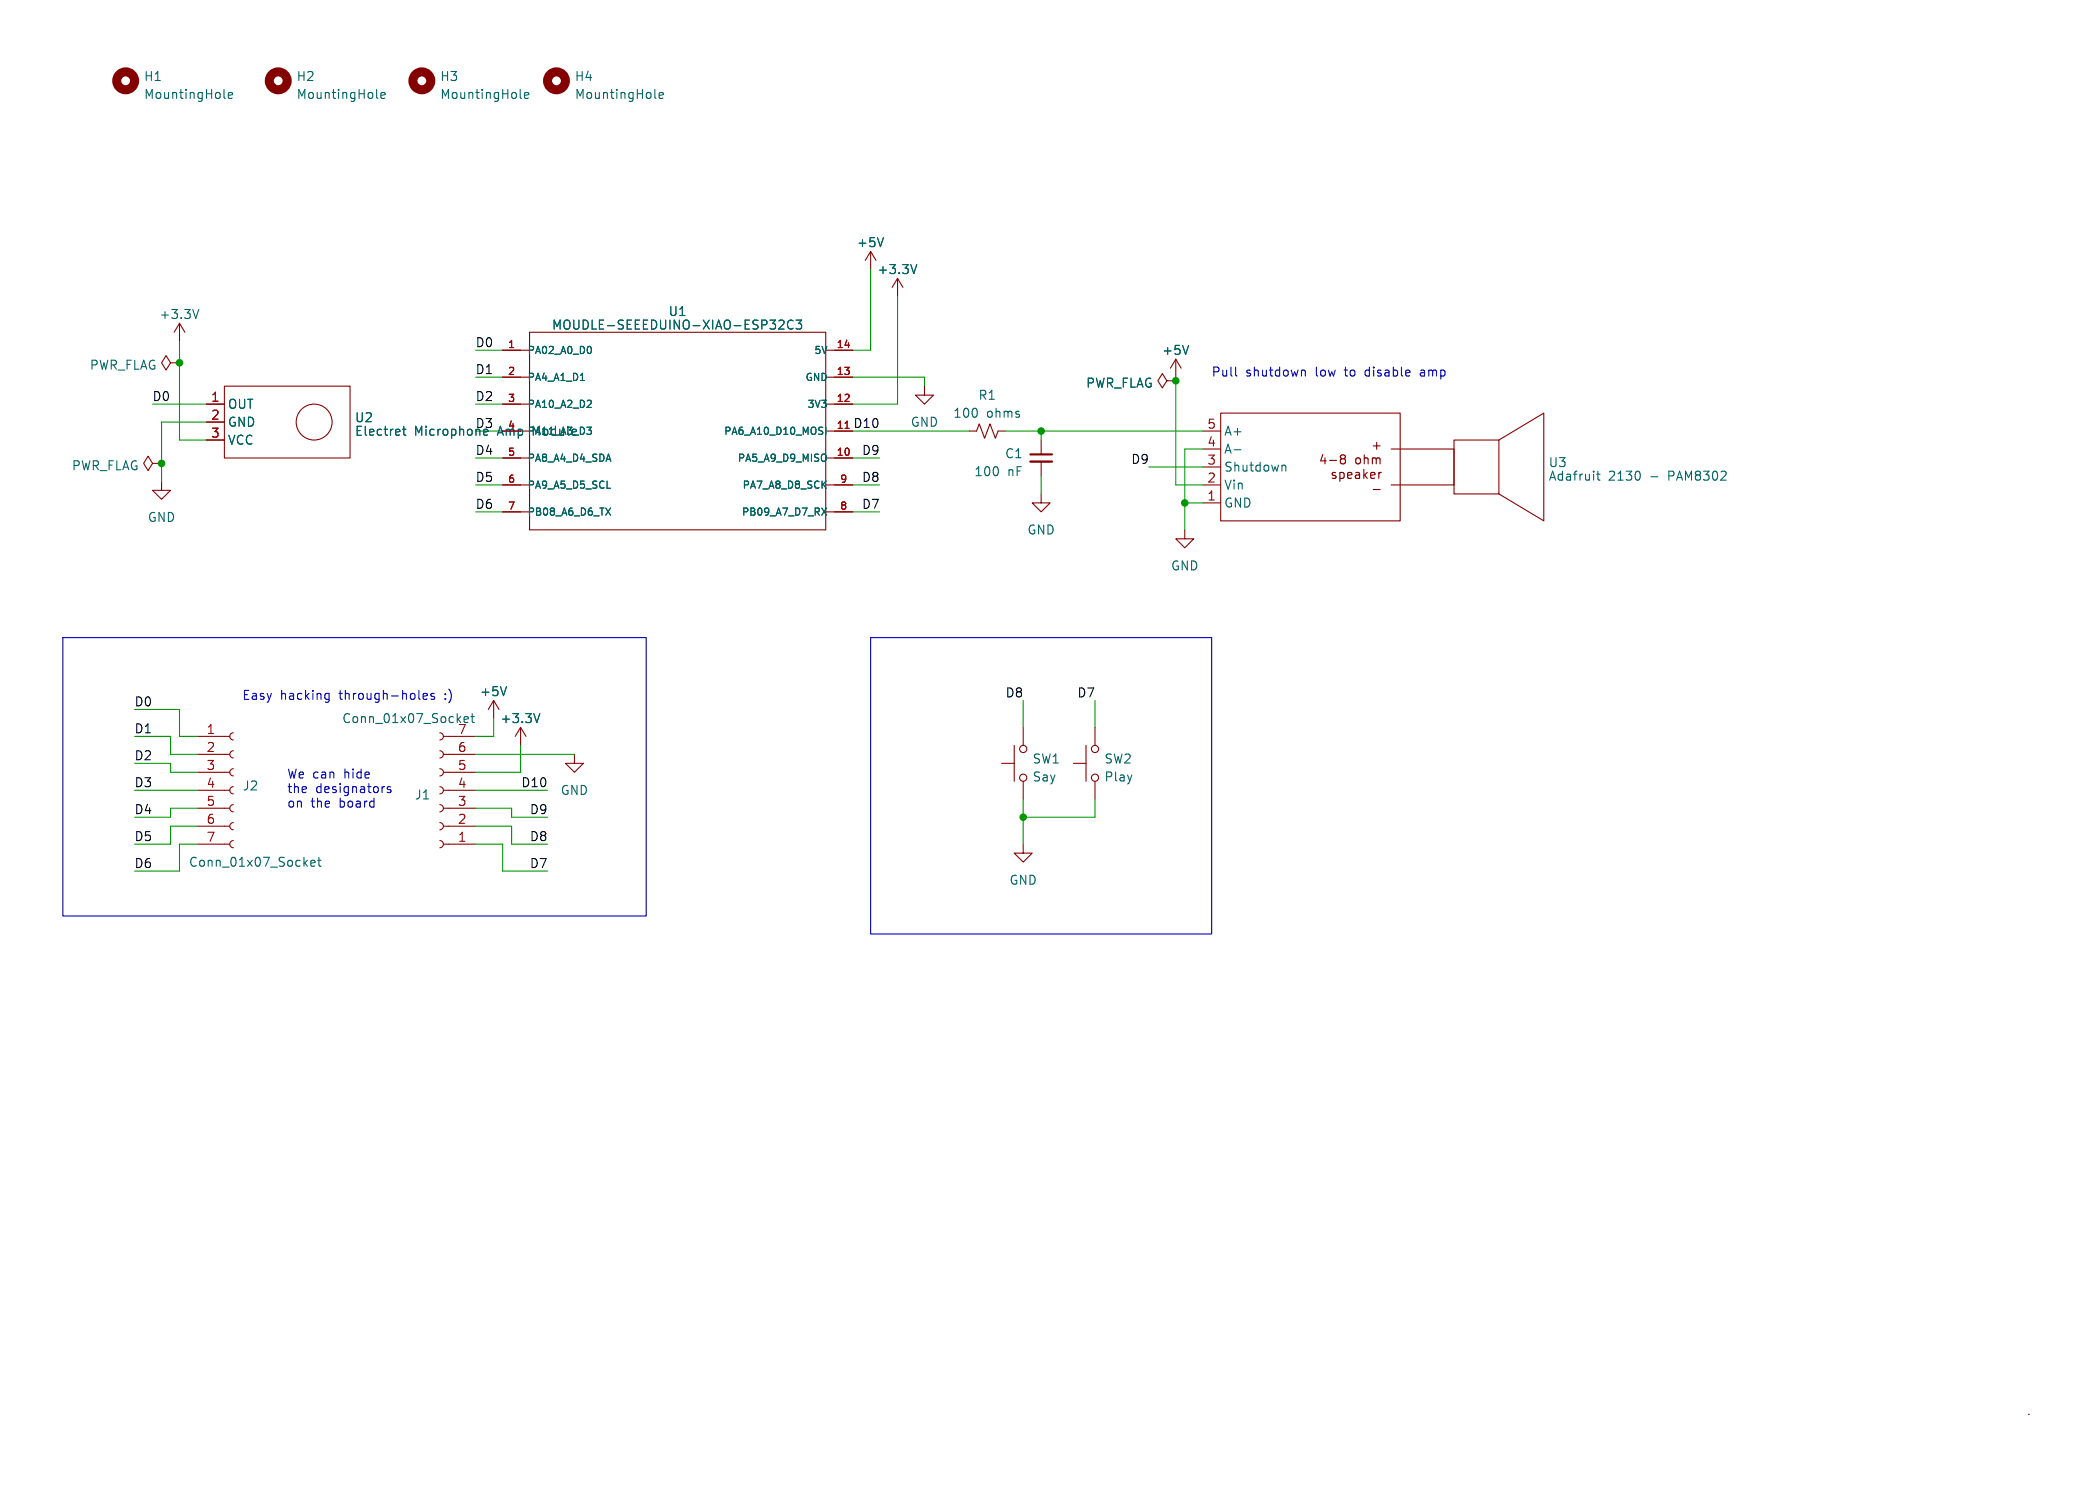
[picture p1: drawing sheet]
<svg xmlns="http://www.w3.org/2000/svg" width="297mm" height="210mm" viewBox="0 0 297 210" stroke-linecap="round" stroke-linejoin="round" font-family="sans-serif">
<g fill="none" stroke="#840000" stroke-width=".15">
<path d="M123.2 35.6l-.8 1.2M123.2 35.6v2.5M123.2 35.6l.8 1.2M127 39.4l-.8 1.2M127 39.4v2.5M127 39.4l.8 1.2M24.1 51.3l-.6-1-.6 1 .6 1 .6-1h1.3M25.4 51.3h.1M25.4 45.7l-.8 1.3M25.4 45.7v2.6M25.4 45.7l.8 1.3M29.2 57.2h2.5"/>
<path d="M29.2 59.7h2.5M31.7 54.6h17.8v10.2h-17.8zM71.1 57.2h3.8M71.1 53.3h3.8M71.1 49.5h3.8M74.9 47h41.9v27.9h-41.9zM116.8 57.2h3.8M116.8 53.3h3.8M116.8 49.5h3.8M130.8 54.6v1.3h1.3l-1.3 1.3-1.3-1.3h1.3M165.1 53.8l-.6-1-.7 1 .7 1.1 .6-1.1h1.3M166.4 53.8h.1"/>
<path d="M166.4 50.8l-.8 1.3M166.4 50.8v2.5M166.4 50.8l.7 1.3M172.7 58.4h25.4v15.3h-25.4zM21.6 65.5l-.6-1-.7 1 .7 1 .6-1h1.3M22.9 65.5h.1M22.9 68.1v1.2h1.2l-1.2 1.3-1.3-1.3h1.3M29.2 62.2h2.5M71.1 68.6h3.8M71.1 72.4h3.8M71.1 64.8h3.8M73.7 61h1.2"/>
<path d="M116.8 68.6h3.8M116.8 61h3.8M116.8 72.4h3.8M116.8 64.8h3.8M137.2 61h1l.4-1.1 .7 2.1 .8-2.1 .7 2.1 .4-1h1M147.3 69.9v1.2h1.3l-1.3 1.3-1.3-1.3h1.3M147.3 62.2v2.1M147.3 65.3v2M167.6 74.9v1.3h1.3l-1.3 1.3-1.2-1.3h1.2M170.2 71.1h2.5M170.2 68.6h2.5M170.2 66h2.5"/>
<path d="M170.2 63.5h2.5M170.2 61h2.5M196.8 63.5h8.9v5.1h-8.9M205.7 62.2h6.4v7.7h-6.4zM212.1 62.2l6.3-3.8v15.3l-6.3-3.8M69.8 99.1l-.7 1.2M69.8 99.1v2.5M69.8 99.1l.8 1.2M27.9 119.4h4.6M27.9 116.8h4.6M27.9 114.3h4.6M27.9 111.8h4.6"/>
<path d="M27.9 109.2h4.6M27.9 106.7h4.6M27.9 104.1h4.6M33 118.9a.51 .51 0 0 0-.5 .5 .51 .51 0 0 0 .5 .5M33 116.3a.51 .51 0 0 0-.5 .5 .51 .51 0 0 0 .5 .5M33 113.8a.51 .51 0 0 0-.5 .5 .51 .51 0 0 0 .5 .5M33 111.3a.51 .51 0 0 0-.5 .5 .51 .51 0 0 0 .5 .5M33 108.7a.51 .51 0 0 0-.5 .5 .51 .51 0 0 0 .5 .5M33 106.2a.51 .51 0 0 0-.5 .5 .51 .51 0 0 0 .5 .5M33 103.6a.51 .51 0 0 0-.5 .5 .51 .51 0 0 0 .5 .5M62.2 103.6a.51 .51 0 0 1 .5 .5 .51 .51 0 0 1-.5 .5M62.2 106.2a.51 .51 0 0 1 .5 .5 .51 .51 0 0 1-.5 .5"/>
<path d="M62.2 108.7a.51 .51 0 0 1 .5 .5 .51 .51 0 0 1-.5 .5M62.2 111.3a.51 .51 0 0 1 .5 .5 .51 .51 0 0 1-.5 .5M62.2 113.8a.51 .51 0 0 1 .5 .5 .51 .51 0 0 1-.5 .5M62.2 116.3a.51 .51 0 0 1 .5 .5 .51 .51 0 0 1-.5 .5M62.2 118.9a.51 .51 0 0 1 .5 .5 .51 .51 0 0 1-.5 .5M62.7 119.4h4.6M62.7 116.8h4.6M62.7 114.3h4.6M62.7 111.8h4.6M62.7 109.2h4.6M62.7 106.7h4.6M62.7 104.1h4.6"/>
<path d="M73.7 102.9l-.8 1.2M73.7 102.9v2.5M73.7 102.9l.7 1.2M81.3 106.7v1.3h1.2l-1.2 1.2-1.3-1.2h1.3M141.7 108h1.8M143.5 105.4v5.1M144.8 119.4v1.3h1.2l-1.2 1.2-1.3-1.2h1.3M144.8 102.9v2.5M144.8 110.5v2.5M151.9 108h1.8M153.7 105.4v5.1M154.9 102.9v2.5"/>
<path d="M154.9 110.5v2.5M287 200h.1"/>
<circle cx="44.4" cy="59.7" r="2.54"/>
<circle cx="144.8" cy="105.9" r=".51"/>
<circle cx="144.8" cy="110" r=".51"/>
<circle cx="154.9" cy="110" r=".51"/>
<circle cx="154.9" cy="105.9" r=".51"/>
</g>
<g fill="none" stroke="#840000" stroke-width="1.3">
<circle cx="17.8" cy="11.4" r="1.27"/>
<circle cx="39.4" cy="11.4" r="1.27"/>
<circle cx="59.7" cy="11.4" r="1.27"/>
<circle cx="78.7" cy="11.4" r="1.27"/>
</g>
<g fill="none" stroke="#006464" stroke-width=".15">
<path d="M31.8 13.9h.1M32.3 13.5l.6-.1-.1-.3h-.3l-.2 .2 .1 .6h.4M53.4 13.9h.1M53.9 13.5l.6-.1-.1-.3h-.3l-.2 .2 .1 .6h.4M73.7 13.9h.1M74.2 13.5l.6-.1v-.3h-.4l-.2 .2 .1 .6h.5M92.7 13.9h.1M93.3 13.5l.6-.1-.1-.3h-.4l-.1 .2v.6h.5M125 33.6l-.4 1.3M129.7 37.4l-.4 1.3M28.1 43.8l-.4 1.2M82.1 53.8h.6"/>
<path d="M110.3 45.3h.4l.2 .1v.2v.2l-.7 .7h.7M112.2 45.4a.51 .51 0 0 0-.6 0 .51 .51 0 0 0-.2 .6 .48 .48 0 0 0 .3 .5 .48 .48 0 0 0 .5-.1M112.6 45.3h.8l-.4 .5 .4 .1v.5l-.2 .1h-.4l-.2-.1M168.2 48.8l-.4 1.3M56.9 60.7h.5M57.1 60.3v1.1l.1 .1 .2 .1M68.4 60.9l.1 .6h.5M85.7 71.8l.7 1.1M86.4 71.8l-.7 1.1M116.3 71.8l.6 1.1M116.5 68.5l.4 .5M116.9 64.4v.7"/>
<path d="M116.9 60.4v1M116.9 68l-.6 .6M116.9 71.8l-.6 1.1M174.2 65.4h-.5l-.2 .1v.3l.6 .3 .1 .3-.2 .2h-.5M174.6 63.6h1M174.7 65.9l.2-.1h.3l.1 .8M174.7 65.4v1.2M175.9 65.8v.8h.4l.1-.1M176.4 65.8v.8M176.9 65.8h.4M177 65.4v1l.1 .2h.2M178.3 65.8h-.4l-.2 .2v.4l.1 .2h.5"/>
<path d="M178.3 65.4v1.2M179 65.8h.3l.2 .2v.4l-.2 .2h-.3l-.1-.2v-.4zM179.9 65.8l.3 .8 .2-.6 .3 .6 .2-.8M181.4 65.9l.2-.1h.3v.8M181.4 65.8v.8M225.9 67.1h.5M226.1 66.6v1.1l.1 .1 .2 .1M232 66.9v.8M71.7 97.1l-.5 1.3M65.7 101.8l.6-.2-.1-.2h-.5v.7M66.6 101.3h.5M66.8 100.9v1.1l.1 .1 .2 .1"/>
<path d="M76.4 100.9l-.4 1.3M44 122.1l.6-.1-.1-.3h-.3l-.2 .1v.6h.5M44.9 121.7h.5M45.1 121.2v1.1l.1 .1 .2 .1"/>
</g>
<g fill="none" stroke="#840000" stroke-width=".16">
<path d="M187.2 64.3l-.3 .9h.8M187.5 64.8v.8M188.1 65.1h1M189 66.9l-.3-.1-.2 .2 .1 .2 .4 .1v.3h-.5M189.6 66.9l.4-.1 .2 .3v.3l-.1 .2h-.5M189.6 66.8v1.3M189.9 64.9l-.2-.3 .2-.3h.2l.3 .3-.3 .3M189.9 64.9l-.2 .2v.4l.2 .1h.2l.3-.2v-.3l-.3-.2M189.9 64.9h.2M190.7 67.2l.6-.1-.1-.2-.3-.1-.2 .2v.6h.5M191.8 66.9h.5l.1 .8M191.9 64.9l.2-.1 .3 .1 .1 .5-.1 .1-.3 .1-.2-.1z"/>
<path d="M192.4 67.1l-.4 .1a.25 .25 0 0 0-.2 .2 .25 .25 0 0 0 .2 .3l.4-.1M193 66.4v1.3M193 64.9l.2-.1h.3l.1 .8M193 64.3v1.3M193.1 67.2l.4 .5M193.5 66.8l-.5 .5M193.9 67.2l.7-.1-.1-.2-.4-.1-.2 .2 .1 .6h.5M194.2 64.9l.4-.1 .1 .1M194.2 64.8v.8M194.3 63.1h1M194.3 69.2h1M194.7 64.9l.2-.1h.3l.1 .8"/>
<path d="M194.7 64.9v.7M194.8 62.6v.9M195.1 66.8v.9M195.5 66.8l-.3 .1-.1 .2"/>
</g>
<path d="M145.8 65.3h3" fill="none" stroke="#840000" stroke-width=".33"/>
<path d="M145.8 64.3h3" fill="none" stroke="#840000" stroke-width=".3"/>
<path d="M119.6 60.6h.6" fill="none" stroke="#a90000" stroke-width=".15"/>
<path d="M174.9 53.1l.1 .1M184.3 52.3h.2l.2 .2v.7M8.9 90.2h82.5v39.3h-82.5zM46.2 98.1h.4M46.6 98.1v1l-.2 .2h-.3M46.6 98.8l-.4 .1M59.9 98.5l.6-.1-.1-.3h-.3l-.2 .1v.6h.5M61.4 98.1h-.3l-.1 .1v.2l.4 .1v.3h-.4M123.2 90.2h48.2v41.9h-48.2zM54.3 111.2h.1M55.3 111.3l-.3-.1-.2 .2 .1 .2 .4 .1v.3h-.5" fill="none" stroke="#0000c2" stroke-width=".15"/>
<g fill="none" stroke="#009600" stroke-width=".15">
<path d="M123.2 38.1v11.4h-2.6M21.6 57.2h7.6M25.4 48.3v13.9h3.8M29.2 59.7h-6.3v8.4M67.3 49.5h3.8M67.3 57.2h3.8M67.3 53.3h3.8M120.6 53.3h10.2v1.3M127 41.9v15.3h-6.4M166.4 53.3v15.3h3.8M67.3 61h3.8M67.3 68.6h3.8"/>
<path d="M67.3 64.8h3.8M67.3 72.4h3.8M120.6 61h16.6M120.6 68.6h3.9M120.6 64.8h3.9M120.6 72.4h3.9M142.2 61h28M147.3 61v1.2M147.3 67.3v2.6M162.6 66h7.6M167.6 71.1h2.6M170.2 63.5h-2.6v11.4"/>
<path d="M144.8 99.1v3.8M154.9 99.1v3.8M19 108h5.1v1.2h3.8M19 111.8h8.9M19 104.1h5.1v2.6h3.8M19 100.3h6.4v3.8h2.5M27.9 116.8h-3.8v2.6h-5.1M27.9 114.3h-3.8v1.3h-5.1M27.9 119.4h-2.5v3.8h-6.4M67.3 116.8h5.1v2.6h5.1M67.3 114.3h5.1v1.3h5.1M67.3 111.8h10.2"/>
<path d="M67.3 119.4h3.8v3.8h6.4M67.3 106.7h14M69.8 101.6v2.5h-2.5M73.7 105.4v3.8h-6.4M144.8 113v6.4M154.9 113v2.6h-10.1"/>
</g>
<g fill="#009600" stroke="#009600" stroke-width=".15">
<circle cx="147.3" cy="61" r=".46"/>
<circle cx="166.4" cy="53.8" r=".46"/>
<circle cx="25.4" cy="51.3" r=".46"/>
<circle cx="22.9" cy="65.5" r=".46"/>
<circle cx="144.8" cy="115.6" r=".46"/>
<circle cx="167.6" cy="71.1" r=".46"/>
</g>
<g font-size="1.8" fill="#006464">
<text x="20.3" y="11.6">H1</text>
<text x="41.9" y="11.6">H2</text>
<text x="62.2" y="11.6">H3</text>
<text x="81.3" y="11.6">H4</text>
<text x="20.3" y="14.2">MountingHole</text>
<text x="41.9" y="14.2">MountingHole</text>
<text x="62.2" y="14.2">MountingHole</text>
<text x="81.3" y="14.2">MountingHole</text>
<text x="121.2" y="35.1">+5V</text>
<text x="124.1" y="38.9">+3.3V</text>
<text x="22.5" y="45.3">+3.3V</text>
<text x="78" y="46.8">MOUDLE-SEEEDUINO-XIAO-ESP32C3</text>
<text x="94.6" y="44.9">U1</text>
<text x="12.7" y="52.5">PWR_FLAG</text>
<text x="164.4" y="50.4">+5V</text>
<text x="32.3" y="58">OUT</text>
<text x="50.2" y="59.9">U2</text>
<text x="134.8" y="59.2">100</text>
<text x="138.4" y="56.7">R1</text>
<text x="139.6" y="59.2">ohms</text>
<text x="153.6" y="55">PWR_FLAG</text>
<text x="32.3" y="60.5">GND</text>
<text x="32.3" y="63.1">VCC</text>
<text x="50.2" y="61.8">Electret</text>
<text x="58.6" y="61.8">Microphone</text>
<text x="67.3" y="60.6">D3</text>
<text x="75.5" y="61.8">Module</text>
<text x="128.8" y="60.5">GND</text>
<text x="142.2" y="65">C1</text>
<text x="173.2" y="64.3">A-</text>
<text x="173.2" y="61.8">A+</text>
<text x="10.1" y="66.7">PWR_FLAG</text>
<text x="137.8" y="67.5">100</text>
<text x="142.5" y="67.5">nF</text>
<text x="173.2" y="71.9">GND</text>
<text x="173.2" y="69.4">Vin</text>
<text x="219.1" y="66.2">U3</text>
<text x="219.1" y="68.1">Adafruit</text>
<text x="227.6" y="68.1">2130</text>
<text x="233.5" y="68.1">-</text>
<text x="236.2" y="68.1">PAM8302</text>
<text x="20.9" y="74">GND</text>
<text x="145.3" y="75.8">GND</text>
<text x="165.6" y="80.8">GND</text>
<text x="67.9" y="98.6">+5V</text>
<text x="48.4" y="102.4">Conn_01x07_Socket</text>
<text x="64.7" y="103.9">7</text>
<text x="70.8" y="102.4">+3.3V</text>
<text x="34.3" y="112">J2</text>
<text x="58.6" y="113.2">J1</text>
<text x="79.3" y="112.6">GND</text>
<text x="146.1" y="108.1">SW1</text>
<text x="146.1" y="110.7">Say</text>
<text x="156.2" y="108.1">SW2</text>
<text x="156.2" y="110.7">Play</text>
<text x="26.7" y="122.7">Conn_01x07_Socket</text>
<text x="142.8" y="125.3">GND</text>
</g>
<g font-size="1.8" fill="#0f0f0f">
<text x="67.3" y="53">D1</text>
<text x="67.3" y="49.2">D0</text>
<text x="21.6" y="56.8">D0</text>
<text x="67.3" y="56.8">D2</text>
<text x="67.3" y="64.4">D4</text>
<text x="120.6" y="60.6">D10</text>
<text x="121.9" y="64.4">D9</text>
<text x="160" y="65.7">D9</text>
<text x="67.3" y="68.2">D5</text>
<text x="121.9" y="68.2">D8</text>
<text x="67.3" y="72">D6</text>
<text x="121.9" y="72">D7</text>
<text x="19" y="100">D0</text>
<text x="142.2" y="98.7">D8</text>
<text x="152.3" y="98.7">D7</text>
<text x="19" y="107.6">D2</text>
<text x="19" y="103.8">D1</text>
<text x="19" y="111.4">D3</text>
<text x="73.7" y="111.4">D10</text>
<text x="19" y="119">D5</text>
<text x="19" y="115.2">D4</text>
<text x="74.9" y="115.2">D9</text>
<text x="74.9" y="119">D8</text>
<text x="19" y="122.8">D6</text>
<text x="74.9" y="122.8">D7</text>
</g>
<g font-size="1.8" fill="#0000c2">
<text x="171.4" y="53.3">Pull</text>
<text x="176.3" y="53.3">shutdown</text>
<text x="186.2" y="53.3">low</text>
<text x="190.5" y="53.3">to</text>
<text x="193.4" y="53.3">disable</text>
<text x="201.4" y="53.3">amp</text>
<text x="34.3" y="99.1">Easy</text>
<text x="39.7" y="99.1">hacking</text>
<text x="48.1" y="99.1">through-holes</text>
<text x="63.1" y="99.1">:)</text>
<text x="40.6" y="110.2">We can</text>
<text x="40.6" y="112.2">the</text>
<text x="44.7" y="112.2">designators</text>
<text x="48.8" y="110.2">hide</text>
<text x="40.6" y="114.3">on</text>
<text x="44" y="114.3">the</text>
<text x="48.1" y="114.3">board</text>
</g>
<g font-size="1.8" fill="#a90000">
<text x="29.8" y="56.9">1</text>
<text x="29.8" y="59.4">2</text>
<text x="29.8" y="62">3</text>
<text x="170.8" y="65.8">3</text>
<text x="170.8" y="63.2">4</text>
<text x="170.8" y="60.7">5</text>
<text x="170.8" y="70.9">1</text>
<text x="170.8" y="68.3">2</text>
<text x="29.2" y="103.9">1</text>
<text x="29.2" y="106.4">2</text>
<text x="64.7" y="106.4">6</text>
<text x="29.2" y="109">3</text>
<text x="29.2" y="111.5">4</text>
<text x="64.7" y="111.5">4</text>
<text x="64.7" y="109">5</text>
<text x="29.2" y="114">5</text>
<text x="29.2" y="116.6">6</text>
<text x="29.2" y="119.1">7</text>
<text x="64.7" y="119.1">1</text>
<text x="64.7" y="116.6">2</text>
<text x="64.7" y="114">3</text>
</g>
<text font-size="1.8" fill="#840000" x="70.4" y="61.8">Amp</text>
<g font-size="1.4" fill="#a90000">
<text x="71.8" y="49.3">1</text>
<text x="71.8" y="53.1">2</text>
<text x="118.3" y="53.1">13</text>
<text x="118.3" y="49.3">14</text>
<text x="71.8" y="56.9">3</text>
<text x="118.3" y="56.9">12</text>
<text x="71.8" y="60.7">4</text>
<text x="71.8" y="64.5">5</text>
<text x="118.3" y="64.5">10</text>
<text x="118.3" y="60.7">11</text>
<text x="71.8" y="68.3">6</text>
<text x="118.8" y="68.3">9</text>
<text x="71.8" y="72.1">7</text>
<text x="118.8" y="72.1">8</text>
</g>
<g font-size="1.4" fill="#006464">
<text x="74.7" y="50.2">PA02_A0_D0</text>
<text x="115.1" y="50.2">5V</text>
<text x="74.7" y="54">PA4_A1_D1</text>
<text x="74.7" y="57.8">PA10_A2_D2</text>
<text x="113.8" y="54">GND</text>
<text x="114.1" y="57.8">3V3</text>
<text x="74.7" y="61.7">PA11_A3_D3</text>
<text x="74.7" y="65.5">PA8_A4_D4_SDA</text>
<text x="102.3" y="61.7">PA6_A10_D10_MOSI</text>
<text x="104.2" y="65.5">PA5_A9_D9_MISO</text>
<text x="74.7" y="69.3">PA9_A5_D5_SCL</text>
<text x="104.9" y="69.3">PA7_A8_D8_SCK</text>
<text x="74.7" y="73.1">PB08_A6_D6_TX</text>
<text x="104.8" y="73.1">PB09_A7_D7_RX</text>
</g>
</svg>
